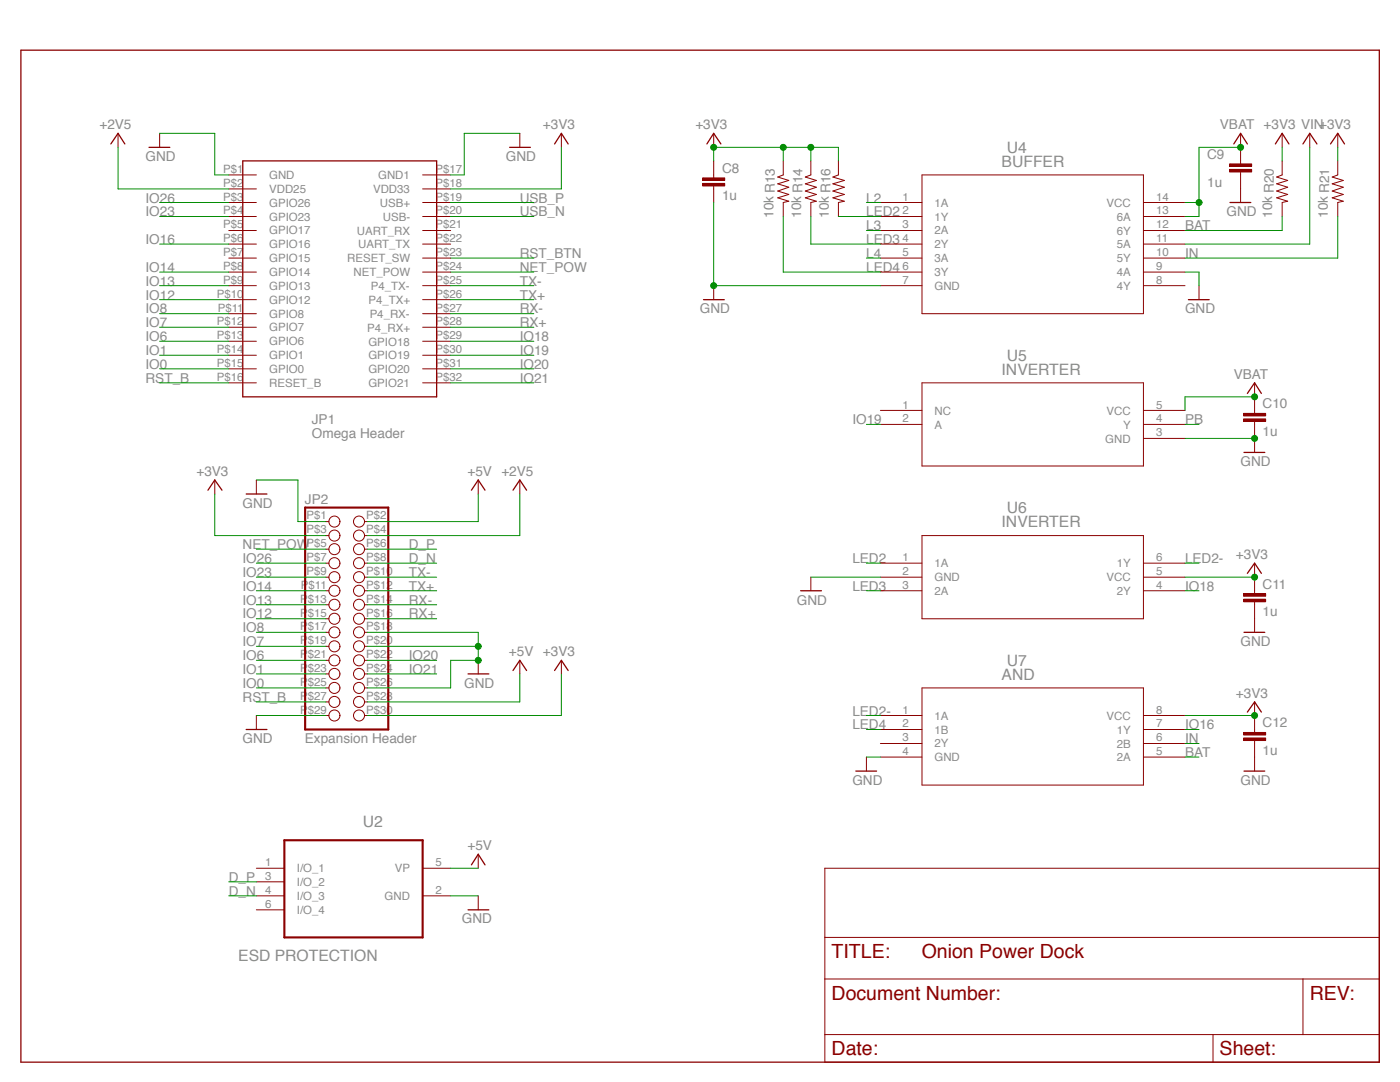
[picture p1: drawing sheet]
<svg xmlns="http://www.w3.org/2000/svg" width="279mm" height="216mm" viewBox="0 0 279 216" stroke-linecap="round" stroke-linejoin="round" font-family="sans-serif">
<path d="M4.2 10h271.1v201.9h-271.1zM29.7 29.4h4.2M48.5 32.1h38.6v47.1h-38.6zM101.7 29.4h4.2M140.4 59.8h4.1M237.2 59.8h4.1M49.1 98.6h4.2M248.3 90.3h4.1M93.4 134.5h4.2M49.1 145.6h4.2M170.8 153.9h4.1M93.4 181.5h4.2" fill="none" stroke="#8b0100" stroke-width=".25"/>
<g fill="none" stroke="#8b0100" stroke-width=".2">
<path d="M31.9 26.6v2.8M45.7 34.9h5.5M45.7 37.7h5.5M84.3 34.9h5.6M84.3 37.7h5.6M103.7 26.6v2.8M142.4 34.9v.6M142.4 37.1v.6M156.3 32.1v2.8l-1.1 .4 2.2 .7-2.2 .7 2.2 .7-2.2 .7 2.2 .7-2.2 .7 2.2 .7-1.1 .2v2.8M161.8 32.1v2.8l-1.1 .4 2.2 .7-2.2 .7 2.2 .7-2.2 .7 2.2 .7-2.2 .7 2.2 .7-1.1 .2v2.8M167.3 32.1v2.8l-1.1 .4 2.3 .7-2.3 .7 2.3 .7-2.3 .7 2.3 .7-2.3 .7 2.3 .7-1.2 .2v2.8M184 34.9h44.2v27.7h-44.2z"/>
<path d="M255.9 32.1v2.8l-1.1 .4 2.2 .7-2.2 .7 2.2 .7-2.2 .7 2.2 .7-2.2 .7 2.2 .7-1.1 .2v2.8M267 32.1v2.8l-1.1 .4 2.2 .7-2.2 .7 2.2 .7-2.2 .7 2.2 .7-2.2 .7 2.2 .7-1.1 .2v2.8M45.7 40.4h5.5M45.7 43.2h5.5M45.7 46h5.5M45.7 48.7h5.5M45.7 51.5h5.5M45.7 54.3h5.5M45.7 57h5.5M45.7 59.8h5.5M84.3 40.4h5.6M84.3 43.2h5.6"/>
<path d="M84.3 46h5.6M84.3 48.7h5.6M84.3 51.5h5.6M84.3 54.3h5.6M84.3 57h5.6M84.3 59.8h5.6M142.4 57v2.8M175.7 40.4h8.3M175.7 43.2h8.3M175.7 46h8.3M175.7 48.7h8.3M175.7 51.5h8.3"/>
<path d="M175.7 54.3h8.3M175.7 57h8.3M228.2 40.4h8.3M228.2 43.2h8.3M228.2 46h8.3M228.2 48.7h8.3M228.2 51.5h8.3M228.2 54.3h8.3M228.2 57h8.3M239.3 57v2.8M45.7 62.6h5.5M45.7 65.3h5.5"/>
<path d="M45.7 68.1h5.5M45.7 70.9h5.5M45.7 73.6h5.5M45.7 76.4h5.5M84.3 62.6h5.6M84.3 65.3h5.6M84.3 68.1h5.6M84.3 70.9h5.6M84.3 73.6h5.6M84.3 76.4h5.6M184 76.4h44.2v16.6h-44.2zM51.2 95.8v2.8"/>
<path d="M175.7 81.9h8.3M175.7 84.7h8.3M228.2 81.9h8.3M228.2 84.7h8.3M228.2 87.5h8.3M250.4 87.5v2.8M65 104.1h.6M65 106.9h.6M65 109.6h.6M65 112.4h.6M65 115.2h.6M65 117.9h.6"/>
<path d="M72.7 104.1h.6M72.7 106.9h.6M72.7 109.6h.6M72.7 112.4h.6M72.7 115.2h.6M72.7 117.9h.6M65 120.7h.6M65 123.5h.6M65 126.2h.6M65 129h.6M65 131.8h.6M65 134.5h.6"/>
<path d="M65 137.3h.6M72.7 120.7h.6M72.7 123.5h.6M72.7 126.2h.6M72.7 129h.6M72.7 131.8h.6M72.7 134.5h.6M72.7 137.3h.6M95.4 131.8v2.7M184 137.3h44.2v19.4h-44.2zM51.2 142.8v2.8M65 140.1h.6"/>
<path d="M65 142.8h.6M72.7 140.1h.6M72.7 142.8h.6M172.9 151.1v2.8M175.7 142.8h8.3M175.7 145.6h8.3M175.7 148.4h8.3M175.7 151.1h8.3M228.2 142.8h8.3M228.2 145.6h8.3M228.2 148.4h8.3M228.2 151.1h8.3"/>
<path d="M51.2 173.2h5.5M51.2 178.8h5.5M51.2 176h5.5M84.3 173.2h5.6M84.3 178.8h5.6M95.4 178.8v2.7M164.6 173.2h110.7v38.7h-110.7zM51.2 181.5h5.5M164.6 195.3h110.7M164.6 187h110.7M260 195.3v11.1M164.6 206.4h110.7"/>
<path d="M242.1 206.4v5.5"/>
<circle cx="66.7" cy="106.9" r="1.1"/>
<circle cx="66.7" cy="112.4" r="1.1"/>
<circle cx="66.7" cy="115.2" r="1.1"/>
<circle cx="66.7" cy="109.6" r="1.1"/>
<circle cx="66.7" cy="117.9" r="1.1"/>
<circle cx="66.7" cy="104.1" r="1.1"/>
<circle cx="71.6" cy="112.4" r="1.1"/>
<circle cx="71.6" cy="106.9" r="1.1"/>
<circle cx="71.6" cy="109.6" r="1.1"/>
<circle cx="71.6" cy="115.2" r="1.1"/>
<circle cx="71.6" cy="117.9" r="1.1"/>
<circle cx="71.6" cy="104.1" r="1.1"/>
<circle cx="66.7" cy="129" r="1.1"/>
<circle cx="66.7" cy="137.3" r="1.1"/>
<circle cx="66.7" cy="126.2" r="1.1"/>
<circle cx="66.7" cy="134.5" r="1.1"/>
<circle cx="66.7" cy="120.7" r="1.1"/>
<circle cx="66.7" cy="131.8" r="1.1"/>
<circle cx="66.7" cy="123.5" r="1.1"/>
<circle cx="71.6" cy="137.3" r="1.1"/>
<circle cx="71.6" cy="129" r="1.1"/>
<circle cx="71.6" cy="120.7" r="1.1"/>
<circle cx="71.6" cy="131.8" r="1.1"/>
<circle cx="71.6" cy="134.5" r="1.1"/>
<circle cx="71.6" cy="126.2" r="1.1"/>
<circle cx="71.6" cy="123.5" r="1.1"/>
<circle cx="66.7" cy="140.1" r="1.1"/>
<circle cx="66.7" cy="142.8" r="1.1"/>
<circle cx="71.6" cy="140.1" r="1.1"/>
<circle cx="71.6" cy="142.8" r="1.1"/>
</g>
<path d="M60.9 101.3h16.6v44.3h-16.6zM56.7 167.7h27.6v19.3h-27.6z" fill="none" stroke="#8b0100" stroke-width=".42"/>
<path d="M140.2 36.6h4.4v.5h-4.4z" fill="#8b0100"/>
<path d="M140.2 36.6h4.4v.5h-4.4z" fill="none" stroke="#8b0100" stroke-width=".2"/>
<path d="M140.2 35.5h4.4v.5h-4.4z" fill="#8b0100"/>
<path d="M140.2 35.5h4.4v.5h-4.4zM142.4 32.1v2.8M142.4 37.7v2.7M247.6 32.1v.6M247.6 34.4v.5M250.4 151.1v2.8" fill="none" stroke="#8b0100" stroke-width=".2"/>
<path d="M248.3 153.9h4.1" fill="none" stroke="#8b0100" stroke-width=".25"/>
<path d="M245.4 33.8h4.4v.5h-4.4z" fill="#8b0100"/>
<path d="M245.4 33.8h4.4v.5h-4.4z" fill="none" stroke="#8b0100" stroke-width=".2"/>
<path d="M245.4 32.7h4.4v.5h-4.4z" fill="#8b0100"/>
<path d="M245.4 32.7h4.4v.5h-4.4zM247.6 29.4v2.7M247.6 34.9v5.5M250.4 81.9v.6M250.4 84.2v.5" fill="none" stroke="#8b0100" stroke-width=".2"/>
<path d="M245.5 40.4h4.1" fill="none" stroke="#8b0100" stroke-width=".25"/>
<path d="M248.2 83.6h4.4v.5h-4.4z" fill="#8b0100"/>
<path d="M248.2 83.6h4.4v.5h-4.4z" fill="none" stroke="#8b0100" stroke-width=".2"/>
<path d="M248.2 82.5h4.4v.5h-4.4z" fill="#8b0100"/>
<path d="M250.4 79.2v2.7M248.2 82.5h4.4v.5h-4.4zM250.4 84.7v2.8M250.4 145.6v.6M250.4 147.8v.6" fill="none" stroke="#8b0100" stroke-width=".2"/>
<path d="M248.2 147.2h4.4v.5h-4.4z" fill="#8b0100"/>
<path d="M248.2 147.3h4.4v.5h-4.4z" fill="none" stroke="#8b0100" stroke-width=".2"/>
<path d="M248.2 146.1h4.4v.5h-4.4z" fill="#8b0100"/>
<g fill="none" stroke="#8b0100" stroke-width=".2">
<path d="M23.6 26.6v2.8M112 26.6v2.8M142.4 26.6v2.8M247.6 26.6v2.8M255.9 26.6v2.8M261.4 26.6v2.8M267 26.6v2.8M42.9 95.8v2.8M95.4 95.8v2.8M103.7 95.8v2.8M175.7 112.4h8.3M175.7 115.2h8.3"/>
<path d="M175.7 117.9h8.3M184 106.9h44.2v16.6h-44.2zM228.2 112.4h8.3M228.2 115.2h8.3M228.2 117.9h8.3M250.4 117.9v.6M103.7 131.8v2.7M112 131.8v2.7M250.4 120.1v.6M250.4 123.5v2.7M248.2 146.2h4.4v.5h-4.4zM250.4 140.1v5.5"/>
<path d="M250.4 148.4v2.7M95.4 170.5v2.7"/>
</g>
<g fill="none" stroke="#8b0100" stroke-width=".25">
<path d="M22.1 28.7l1.5-2.1 1.3 2.1M110.7 28.7l1.3-2.1 1.4 2.1M141.1 28.7l1.3-2.1 1.5 2.1M246.2 28.7l1.4-2.1 1.3 2.1M254.5 28.7l1.4-2.1 1.3 2.1M260 28.7l1.4-2.1 1.4 2.1M265.5 28.7l1.5-2.1 1.3 2.1M41.5 97.8l1.4-2 1.4 2M94.1 97.8l1.3-2 1.4 2M102.4 97.8l1.3-2 1.4 2M102.4 133.8l1.3-2 1.4 2M110.7 133.8l1.3-2 1.4 2"/>
<path d="M248.3 126.2h4.1M248.9 142.1l1.5-2 1.3 2M94.1 172.6l1.3-2.1 1.4 2.1"/>
</g>
<path d="M248.2 119.5h4.4v.6h-4.4z" fill="#8b0100"/>
<path d="M248.2 119.6h4.4v.5h-4.4z" fill="none" stroke="#8b0100" stroke-width=".2"/>
<path d="M248.2 118.4h4.4v.6h-4.4z" fill="#8b0100"/>
<path d="M250.4 76.4v2.8M161.8 115.2v2.7M248.2 118.5h4.4v.5h-4.4zM250.4 112.4v5.5M250.4 120.7v2.8" fill="none" stroke="#8b0100" stroke-width=".2"/>
<path d="M248.9 78.5l1.5-2.1 1.3 2.1M159.8 117.9h4.1M248.9 114.4l1.5-2 1.3 2" fill="none" stroke="#8b0100" stroke-width=".25"/>
<path d="M142.4 40.4v16.6h33.3M51.2 142.8h13.8M89.9 178.8h5.5" fill="none" stroke="#008b00" stroke-width=".2"/>
<circle cx="142.4" cy="57" r=".59" fill="#008b00"/>
<g fill="none" stroke="#008b00" stroke-width=".2">
<path d="M236.5 87.5h13.9"/>
<circle cx="142.4" cy="57" r=".59"/>
</g>
<circle cx="250.4" cy="87.5" r=".59" fill="#008b00"/>
<g fill="none" stroke="#008b00" stroke-width=".2">
<path d="M31.9 26.6h11v8.3h2.8M103.7 26.6h-11.1v8.3h-2.7M51.2 95.8h8.3v8.3h5.5M73.3 129h22.1v2.8h-5.5v5.5h-16.6M172.9 151.1h2.8"/>
<circle cx="250.4" cy="87.5" r=".59"/>
</g>
<circle cx="95.4" cy="131.7" r=".59" fill="#008b00"/>
<g fill="none" stroke="#008b00" stroke-width=".2">
<path d="M73.3 126.2h22.1v2.8"/>
<circle cx="95.4" cy="131.8" r=".59"/>
</g>
<circle cx="95.4" cy="128.9" r=".59" fill="#008b00"/>
<g fill="none" stroke="#008b00" stroke-width=".2">
<path d="M239.3 29.4v13.8h-2.8M31.9 54.3h13.8M31.9 40.4h13.8M31.9 43.2h13.8M31.9 57h13.8M31.9 59.8h13.8M31.9 48.7h13.8M89.9 54.3h16.6M89.9 40.4h16.6M89.9 43.2h16.6M89.9 57h16.6M89.9 59.8h16.6"/>
<path d="M89.9 51.5h16.6M156.3 43.2v11.1h19.4M167.3 43.2h8.4M172.9 40.4h2.8M172.9 51.5h2.8M172.9 46h2.8M236.5 54.3h2.8v2.7M236.5 40.4h2.8M255.9 43.2v2.8h-19.4M267 43.2v8.3h-30.5M31.9 68.1h13.8M31.9 70.9h13.8"/>
<path d="M31.9 73.6h13.8M31.9 76.4h13.8M31.9 62.6h13.8M31.9 65.3h13.8M89.9 68.1h16.6M89.9 70.9h16.6M89.9 73.6h16.6M89.9 76.4h16.6M89.9 62.6h16.6M89.9 65.3h16.6M172.9 84.7h2.8M51.2 115.2h13.8"/>
<path d="M51.2 109.6h13.8M51.2 112.4h13.8M51.2 117.9h13.8M73.3 115.2h13.8M73.3 109.6h13.8M73.3 112.4h13.8M73.3 117.9h13.8M161.8 115.2h13.9M172.9 112.4h2.8M236.5 112.4h2.8M236.5 117.9h2.8M51.2 120.7h13.8"/>
<path d="M51.2 123.5h13.8M51.2 131.8h13.8M51.2 134.5h13.8M51.2 137.3h13.8M51.2 126.2h13.8M51.2 129h13.8M73.3 120.7h13.8M73.3 123.5h13.8M73.3 131.8h13.8M73.3 134.5h13.8M51.2 140.1h13.8M172.9 145.6h2.8"/>
<path d="M172.9 142.8h2.8M236.5 145.6h2.8M236.5 151.1h2.8M236.5 148.4h2.8M45.7 176h5.5M45.7 178.8h5.5"/>
<circle cx="95.4" cy="129" r=".59"/>
</g>
<circle cx="239.3" cy="40.4" r=".59" fill="#008b00"/>
<g fill="none" stroke="#008b00" stroke-width=".2">
<path d="M239.3 29.4h8.3"/>
<circle cx="239.3" cy="40.4" r=".59"/>
</g>
<circle cx="247.6" cy="29.4" r=".59" fill="#008b00"/>
<g fill="none" stroke="#008b00" stroke-width=".2">
<path d="M250.4 79.2h-13.9v2.7"/>
<circle cx="247.6" cy="29.4" r=".59"/>
</g>
<circle cx="250.4" cy="79.2" r=".59" fill="#008b00"/>
<g fill="none" stroke="#008b00" stroke-width=".2">
<path d="M112 29.4v8.3h-22.1M142.4 29.4h24.9v2.7M161.8 29.4v2.7M261.4 29.4v19.3h-24.9M42.9 98.6v8.3h22.1M95.4 98.6v5.5h-22.1M103.7 134.5v5.6h-30.4M89.9 173.2h5.5"/>
<circle cx="250.4" cy="79.2" r=".59"/>
</g>
<circle cx="161.8" cy="29.4" r=".59" fill="#008b00"/>
<g fill="none" stroke="#008b00" stroke-width=".2">
<path d="M142.4 29.4v2.7M156.3 29.4v2.7"/>
<circle cx="161.8" cy="29.4" r=".59"/>
</g>
<circle cx="156.3" cy="29.4" r=".59" fill="#008b00"/>
<circle cx="156.3" cy="29.4" r=".59" fill="none" stroke="#008b00" stroke-width=".2"/>
<circle cx="142.4" cy="29.4" r=".59" fill="#008b00"/>
<g fill="none" stroke="#008b00" stroke-width=".2">
<path d="M255.9 29.4v2.7M267 29.4v2.7M236.5 142.8h13.9"/>
<circle cx="142.4" cy="29.4" r=".59"/>
</g>
<circle cx="250.4" cy="142.7" r=".59" fill="#008b00"/>
<g fill="none" stroke="#008b00" stroke-width=".2">
<path d="M236.5 115.2h13.9M112 134.5v8.3h-38.7"/>
<circle cx="250.4" cy="142.8" r=".59"/>
</g>
<circle cx="250.4" cy="115.1" r=".59" fill="#008b00"/>
<g fill="none" stroke="#008b00" stroke-width=".2">
<path d="M23.6 29.4v8.3h22.1M161.8 43.2v5.5h13.9M103.7 98.6v8.3h-30.4M236.5 84.7h2.8M172.9 117.9h2.8"/>
<circle cx="250.4" cy="115.2" r=".59"/>
</g>
<g font-size="3.9" fill="#8b0100">
<text x="166" y="191.2">TITLE:</text>
<text x="183.9" y="191.2">Onion Power Dock</text>
<text x="166" y="199.5">Document Number:</text>
<text x="261.4" y="199.5">REV:</text>
<text x="166" y="210.5">Date:</text>
<text x="243.4" y="210.5">Sheet:</text>
</g>
<g font-size="3.1" fill="#8b8b8b">
<text x="199.9" y="33.3">BUFFER</text>
<text x="200.9" y="30.5">U4</text>
<text x="200.9" y="72">U5</text>
<text x="199.9" y="74.7">INVERTER</text>
<text x="199.9" y="105.2">INVERTER</text>
<text x="200.9" y="102.4">U6</text>
<text x="199.9" y="135.6">AND</text>
<text x="200.9" y="132.8">U7</text>
<text x="72.4" y="165">U2</text>
<text x="47.5" y="191.8">ESD PROTECTION</text>
</g>
<g font-size="2.7" fill="#8b8b8b">
<text x="19.8" y="25.8">+2V5</text>
<text x="108.4" y="25.8">+3V3</text>
<text x="138.8" y="25.8">+3V3</text>
<text x="243.5" y="25.8">VBAT +3V3 VIN+3V3</text>
<text x="29" y="32.1">GND</text>
<text x="101" y="32.1">GND</text>
<text x="144.1" y="34.5">C8</text>
<text x="240.9" y="31.7">C9</text>
<text x="29" y="40.4">IO26</text>
<text x="103.7" y="40.4">USB_P</text>
<text x="144.1" y="40">1u</text>
<text x="172.9" y="40.4">L2</text>
<text x="240.9" y="37.2">1u</text>
<text x="29" y="43.2">IO23</text>
<text x="103.7" y="43.2">USB_N</text>
<text x="154.3" y="43.4" transform="rotate(-90 154.3 43.4)">10k R13</text>
<text x="159.9" y="43.4" transform="rotate(-90 159.9 43.4)">10k R14</text>
<text x="165.4" y="43.4" transform="rotate(-90 165.4 43.4)">10k R16</text>
<text x="172.9" y="46">L3</text>
<text x="172.9" y="43.2">LED2</text>
<text x="236.5" y="46">BAT</text>
<text x="244.8" y="43.2">GND</text>
<text x="253.9" y="43.4" transform="rotate(-90 253.9 43.4)">10k R20</text>
<text x="265" y="43.4" transform="rotate(-90 265 43.4)">10k R21</text>
<text x="29" y="48.7">IO16</text>
<text x="103.7" y="51.5">RST_BTN</text>
<text x="172.9" y="51.5">L4</text>
<text x="172.9" y="48.7">LED3</text>
<text x="236.5" y="51.5">IN</text>
<text x="29" y="54.3">IO14</text>
<text x="29" y="57">IO13</text>
<text x="29" y="59.8">IO12</text>
<text x="103.7" y="57">TX-</text>
<text x="103.7" y="59.8">TX+</text>
<text x="103.7" y="54.3">NET_POW</text>
<text x="172.9" y="54.3">LED4</text>
<text x="29" y="62.6">IO8</text>
<text x="29" y="65.3">IO7</text>
<text x="103.7" y="62.6">RX-</text>
<text x="103.7" y="65.3">RX+</text>
<text x="139.7" y="62.6">GND</text>
<text x="236.5" y="62.6">GND</text>
<text x="29" y="68.1">IO6</text>
<text x="29" y="70.8">IO1</text>
<text x="103.7" y="68.1">IO18</text>
<text x="103.7" y="70.8">IO19</text>
<text x="29" y="73.6">IO0</text>
<text x="29" y="76.4">RST_B</text>
<text x="103.7" y="73.6">IO20</text>
<text x="103.7" y="76.4">IO21</text>
<text x="246.2" y="75.6">VBAT</text>
<text x="252" y="81.5">C10</text>
<text x="62.2" y="87.4">Omega Header</text>
<text x="62.2" y="84.7">JP1</text>
<text x="170.1" y="84.7">IO19</text>
<text x="236.5" y="84.7">PB</text>
<text x="252" y="87">1u</text>
<text x="39.2" y="94.9">+3V3</text>
<text x="93.3" y="94.9">+5V +2V5</text>
<text x="247.6" y="93">GND</text>
<text x="48.4" y="101.3">GND</text>
<text x="60.9" y="100.6">JP2</text>
<text x="48.4" y="112.3">IO26</text>
<text x="48.4" y="109.6">NET_POW</text>
<text x="81.6" y="109.6">D_P</text>
<text x="81.6" y="112.3">D_N</text>
<text x="170.1" y="112.3">LED2</text>
<text x="236.5" y="112.3">LED2-</text>
<text x="246.7" y="111.5">+3V3</text>
<text x="48.4" y="115.1">IO23</text>
<text x="48.4" y="117.9">IO14</text>
<text x="81.6" y="115.1">TX-</text>
<text x="81.6" y="117.9">TX+</text>
<text x="170.1" y="117.9">LED3</text>
<text x="236.5" y="117.9">IO18</text>
<text x="252" y="117.5">C11</text>
<text x="48.4" y="120.6">IO13</text>
<text x="48.4" y="123.4">IO12</text>
<text x="81.6" y="120.6">RX-</text>
<text x="81.6" y="123.4">RX+</text>
<text x="159" y="120.6">GND</text>
<text x="252" y="123">1u</text>
<text x="48.4" y="131.7">IO6</text>
<text x="48.4" y="126.2">IO8</text>
<text x="48.4" y="128.9">IO7</text>
<text x="81.6" y="131.7">IO20</text>
<text x="101.6" y="130.9">+5V +3V3</text>
<text x="247.6" y="128.9">GND</text>
<text x="48.4" y="134.5">IO1</text>
<text x="48.4" y="137.2">IO0</text>
<text x="81.6" y="134.5">IO21</text>
<text x="92.7" y="137.2">GND</text>
<text x="48.4" y="140">RST_B</text>
<text x="170.1" y="142.8">LED2-</text>
<text x="246.7" y="139.2">+3V3</text>
<text x="48.4" y="148.3">GND</text>
<text x="60.9" y="148.3">Expansion Header</text>
<text x="170.1" y="145.5">LED4</text>
<text x="236.5" y="145.5">IO16</text>
<text x="236.5" y="148.3">IN</text>
<text x="252" y="145.1">C12</text>
<text x="236.5" y="151.1">BAT</text>
<text x="252" y="150.7">1u</text>
<text x="170.1" y="156.6">GND</text>
<text x="247.6" y="156.6">GND</text>
<text x="93.3" y="169.6">+5V</text>
<text x="45.6" y="176">D_P</text>
<text x="45.6" y="178.7">D_N</text>
<text x="92.2" y="184.3">GND</text>
</g>
<g font-size="2.3" fill="#8b8b8b">
<text x="44.6" y="34.5">P$1</text>
<text x="53.7" y="35.7">GND</text>
<text x="75.5" y="35.8">GND1</text>
<text x="86.9" y="34.5">P$17</text>
<text x="44.6" y="37.3">P$2</text>
<text x="44.6" y="40">P$3</text>
<text x="53.7" y="38.5">VDD25</text>
<text x="53.7" y="41.2">GPIO26</text>
<text x="74.5" y="38.5">VDD33</text>
<text x="75.8" y="41.3">USB+</text>
<text x="86.9" y="40">P$19</text>
<text x="86.9" y="37.3">P$18</text>
<text x="180.1" y="40">1</text>
<text x="186.5" y="41.2">1A</text>
<text x="220.8" y="41.3">VCC</text>
<text x="230.7" y="40">14</text>
<text x="44.6" y="42.8">P$4</text>
<text x="44.6" y="45.6">P$5</text>
<text x="53.7" y="44">GPIO23</text>
<text x="53.7" y="46.8">GPIO17</text>
<text x="71.2" y="46.8">UART_RX</text>
<text x="76.4" y="44">USB-</text>
<text x="86.9" y="45.6">P$21</text>
<text x="86.9" y="42.8">P$20</text>
<text x="180.1" y="42.8">2</text>
<text x="180.1" y="45.6">3</text>
<text x="186.5" y="44">1Y</text>
<text x="186.5" y="46.8">2A</text>
<text x="222.9" y="46.8">6Y</text>
<text x="222.9" y="44">6A</text>
<text x="230.7" y="45.6">12</text>
<text x="230.7" y="42.8">13</text>
<text x="44.6" y="48.3">P$6</text>
<text x="44.6" y="51.1">P$7</text>
<text x="44.6" y="53.9">P$8</text>
<text x="53.7" y="49.5">GPIO16</text>
<text x="53.7" y="52.3">GPIO15</text>
<text x="69.3" y="52.3">RESET_SW</text>
<text x="71.5" y="49.6">UART_TX</text>
<text x="86.9" y="53.9">P$24</text>
<text x="86.9" y="51.1">P$23</text>
<text x="86.9" y="48.3">P$22</text>
<text x="180.1" y="48.3">4</text>
<text x="180.1" y="51.1">5</text>
<text x="180.1" y="53.9">6</text>
<text x="186.5" y="49.5">2Y</text>
<text x="186.5" y="52.3">3A</text>
<text x="222.9" y="52.3">5Y</text>
<text x="222.9" y="49.6">5A</text>
<text x="230.7" y="53.9">9</text>
<text x="230.7" y="51.1">10</text>
<text x="230.7" y="48.3">11</text>
<text x="43.3" y="59.4">P$10</text>
<text x="44.6" y="56.6">P$9</text>
<text x="53.7" y="55.1">GPIO14</text>
<text x="53.7" y="57.8">GPIO13</text>
<text x="70.6" y="55.1">NET_POW</text>
<text x="74" y="57.9">P4_TX-</text>
<text x="86.9" y="59.4">P$26</text>
<text x="86.9" y="56.6">P$25</text>
<text x="180.1" y="56.6">7</text>
<text x="186.5" y="55.1">3Y</text>
<text x="186.5" y="57.8">GND</text>
<text x="222.9" y="57.9">4Y</text>
<text x="222.9" y="55.1">4A</text>
<text x="230.7" y="56.6">8</text>
<text x="43.3" y="64.9">P$12</text>
<text x="43.5" y="62.2">P$11</text>
<text x="53.7" y="60.6">GPIO12</text>
<text x="53.7" y="63.4">GPIO8</text>
<text x="73.5" y="60.6">P4_TX+</text>
<text x="73.8" y="63.4">P4_RX-</text>
<text x="86.9" y="64.9">P$28</text>
<text x="86.9" y="62.2">P$27</text>
<text x="43.3" y="67.7">P$13</text>
<text x="43.3" y="70.5">P$14</text>
<text x="53.7" y="66.1">GPIO7</text>
<text x="53.7" y="68.9">GPIO6</text>
<text x="53.7" y="71.7">GPIO1</text>
<text x="73.3" y="66.2">P4_RX+</text>
<text x="73.5" y="71.7">GPIO19</text>
<text x="73.5" y="68.9">GPIO18</text>
<text x="86.9" y="70.5">P$30</text>
<text x="86.9" y="67.7">P$29</text>
<text x="43.3" y="73.2">P$15</text>
<text x="43.3" y="76">P$16</text>
<text x="53.7" y="74.4">GPIO0</text>
<text x="53.7" y="77.2">RESET_B</text>
<text x="73.5" y="77.2">GPIO21</text>
<text x="73.5" y="74.5">GPIO20</text>
<text x="86.9" y="76">P$32</text>
<text x="86.9" y="73.2">P$31</text>
<text x="180.1" y="81.5">1</text>
<text x="186.5" y="82.7">NC</text>
<text x="220.8" y="82.8">VCC</text>
<text x="230.7" y="81.5">5</text>
<text x="180.1" y="84.3">2</text>
<text x="186.5" y="85.5">A</text>
<text x="220.6" y="88.3">GND</text>
<text x="224.1" y="85.5">Y</text>
<text x="230.7" y="87.1">3</text>
<text x="230.7" y="84.3">4</text>
<text x="61.2" y="103.7">P$1</text>
<text x="61.2" y="106.4">P$3</text>
<text x="73.1" y="103.7">P$2</text>
<text x="73.1" y="106.4">P$4</text>
<text x="61.2" y="109.2">P$5</text>
<text x="61.2" y="112">P$7</text>
<text x="73.1" y="109.2">P$6</text>
<text x="73.1" y="112">P$8</text>
<text x="180.1" y="112">1</text>
<text x="186.5" y="113.2">1A</text>
<text x="222.9" y="113.2">1Y</text>
<text x="230.7" y="112">6</text>
<text x="60.1" y="117.5">P$11</text>
<text x="61.2" y="114.7">P$9</text>
<text x="73.1" y="114.7">P$10</text>
<text x="73.1" y="117.5">P$12</text>
<text x="180.1" y="114.7">2</text>
<text x="180.1" y="117.5">3</text>
<text x="186.5" y="115.9">GND</text>
<text x="186.5" y="118.7">2A</text>
<text x="220.8" y="116">VCC</text>
<text x="222.9" y="118.7">2Y</text>
<text x="230.7" y="117.5">4</text>
<text x="230.7" y="114.7">5</text>
<text x="59.9" y="120.3">P$13</text>
<text x="59.9" y="123">P$15</text>
<text x="59.9" y="125.8">P$17</text>
<text x="73.1" y="120.3">P$14</text>
<text x="73.1" y="123">P$16</text>
<text x="73.1" y="125.8">P$18</text>
<text x="59.9" y="128.6">P$19</text>
<text x="59.9" y="131.3">P$21</text>
<text x="73.1" y="128.6">P$20</text>
<text x="73.1" y="131.3">P$22</text>
<text x="59.9" y="134.1">P$23</text>
<text x="59.9" y="136.9">P$25</text>
<text x="73.1" y="134.1">P$24</text>
<text x="73.1" y="136.9">P$26</text>
<text x="59.9" y="139.6">P$27</text>
<text x="59.9" y="142.4">P$29</text>
<text x="73.1" y="139.6">P$28</text>
<text x="73.1" y="142.4">P$30</text>
<text x="180.1" y="142.4">1</text>
<text x="186.5" y="143.6">1A</text>
<text x="220.8" y="143.6">VCC</text>
<text x="230.7" y="142.4">8</text>
<text x="180.1" y="145.2">2</text>
<text x="180.1" y="147.9">3</text>
<text x="186.5" y="146.4">1B</text>
<text x="186.5" y="149.1">2Y</text>
<text x="222.9" y="149.2">2B</text>
<text x="222.9" y="146.4">1Y</text>
<text x="230.7" y="147.9">6</text>
<text x="230.7" y="145.2">7</text>
<text x="180.1" y="150.7">4</text>
<text x="186.5" y="151.9">GND</text>
<text x="222.9" y="151.9">2A</text>
<text x="230.7" y="150.7">5</text>
<text x="52.9" y="172.8">1</text>
<text x="86.9" y="172.8">5</text>
<text x="52.9" y="175.6">3</text>
<text x="52.9" y="178.3">4</text>
<text x="59.2" y="176.8">I/O_2</text>
<text x="59.2" y="179.6">I/O_3</text>
<text x="59.2" y="174.1">I/O_1</text>
<text x="76.7" y="179.6">GND</text>
<text x="78.8" y="174">VP</text>
<text x="86.9" y="178.3">2</text>
<text x="52.9" y="181.1">6</text>
<text x="59.2" y="182.4">I/O_4</text>
</g>
</svg>
